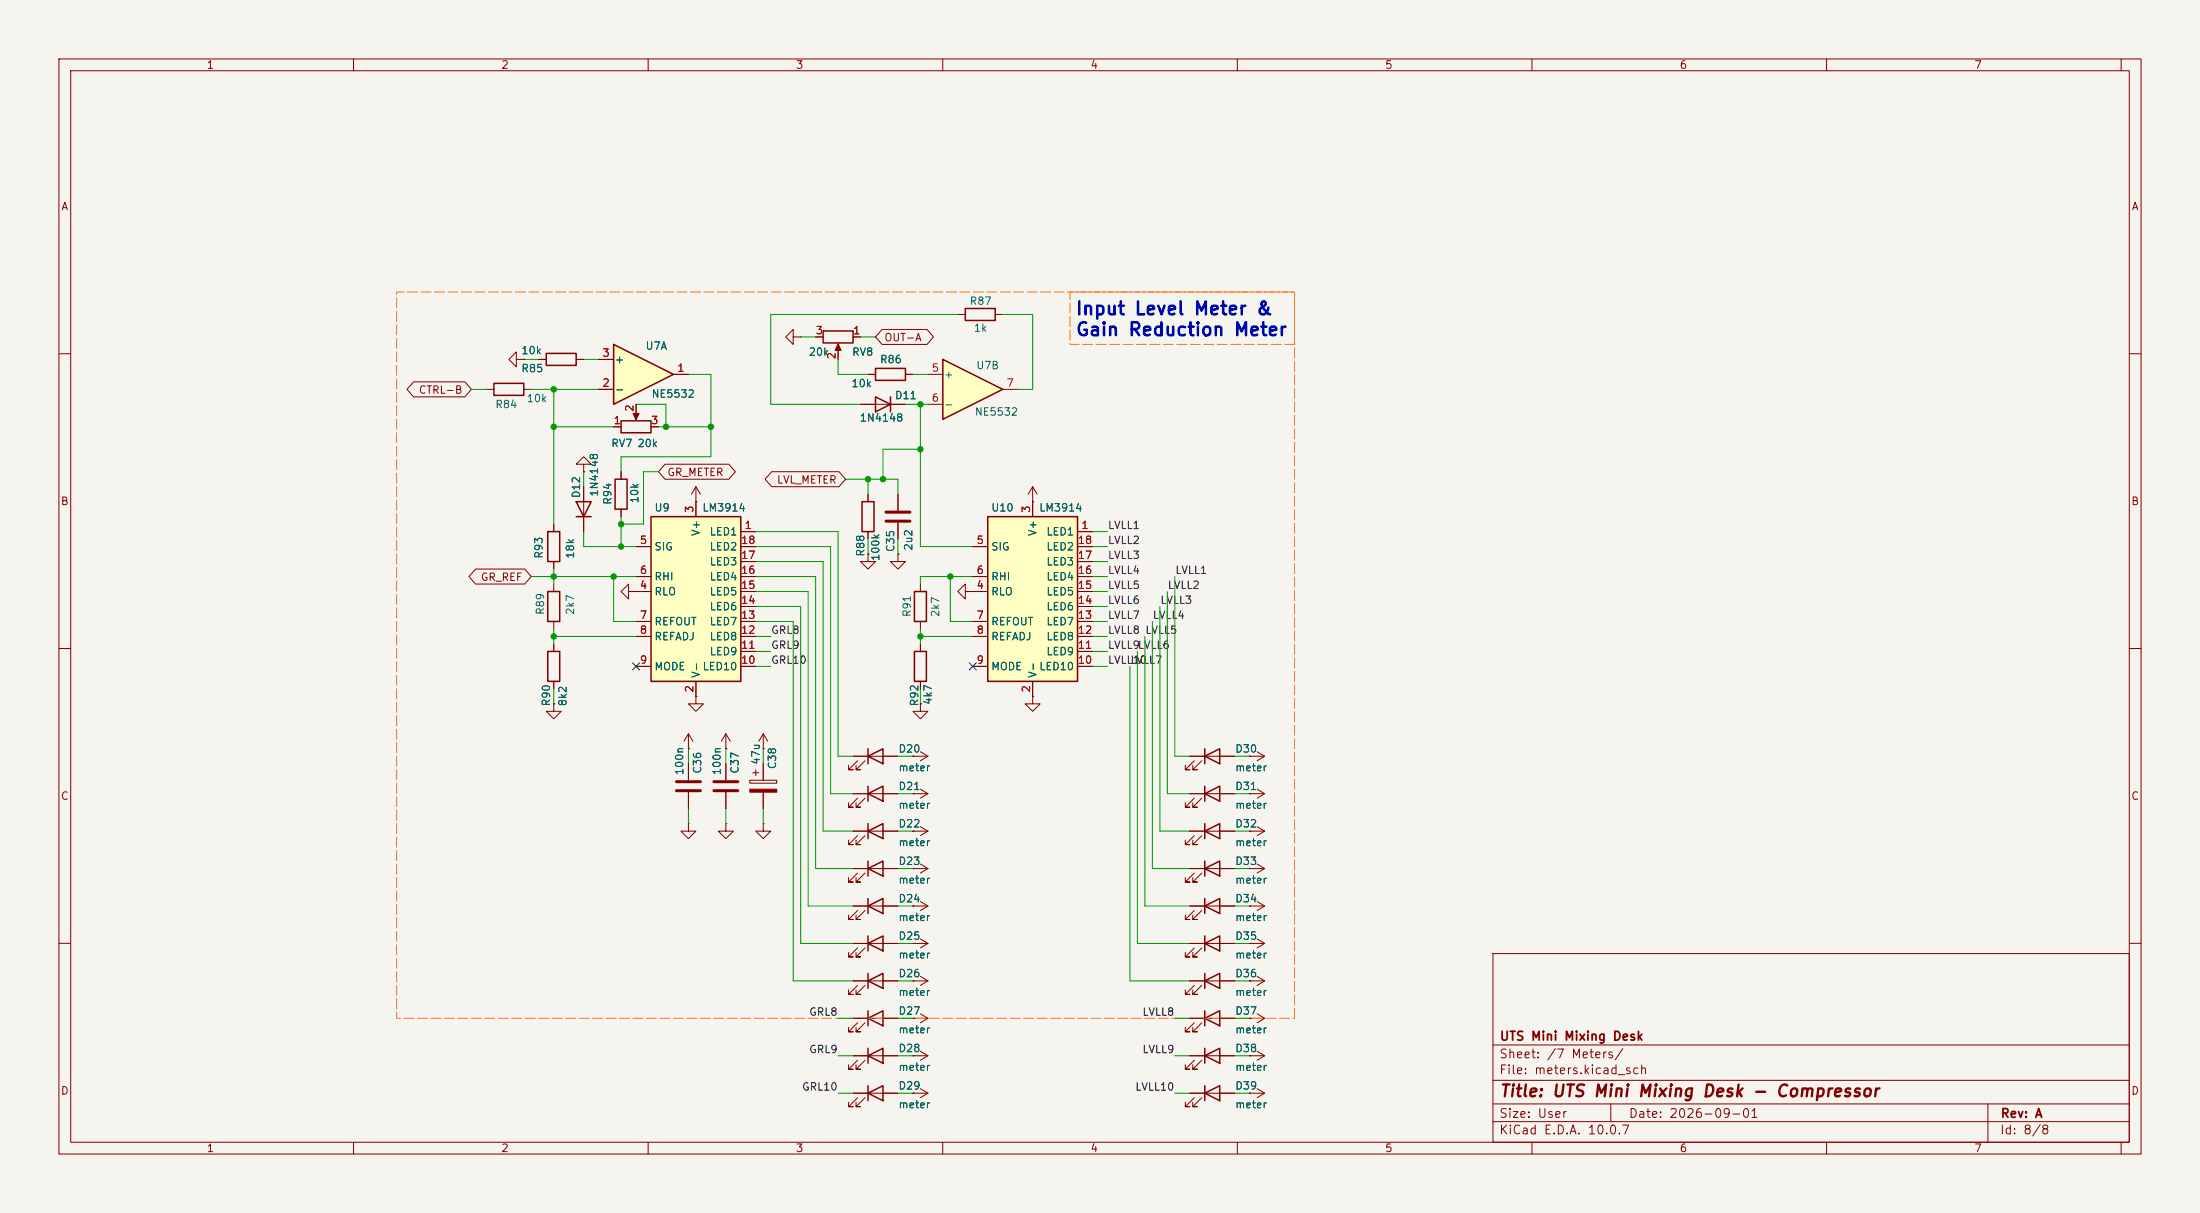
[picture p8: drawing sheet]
<svg xmlns="http://www.w3.org/2000/svg" width="373mm" height="206mm" viewBox="0 0 373 206" stroke-linecap="round" stroke-linejoin="round" font-family="sans-serif">
<path d="M0 0h373.4v205.7h-373.4z" fill="#f5f4ef" stroke="#f5f4ef" stroke-width=".17"/>
<g fill="none" stroke="#840000" stroke-width=".17">
<path d="M10 10h353.4v185.7h-353.4zM12 12h349.4v181.7h-349.4zM60 10v2M110 10v2M160 10v2M210 10v2M260 10v2M310 10v2M360 10v2M10 60h2M361.4 60h2M10 110h2"/>
<path d="M361.4 110h2M201.9 128.3h7.6M202.7 129l-1.5 1.6h.7h-.7v-.8M204 129l-1.6 1.6h.8h-.8v-.8M212.1 134.6h.1M212.1 128.3h.1M212.1 134.6h2.5M212.1 128.3h2.5M213.4 133.9l1.2 .7M213.4 127.5l1.2 .8M214.6 134.6l-1.2 .8M214.6 128.3l-1.2 .7"/>
<path d="M144.8 153.7h7.6M145.5 154.4l-1.5 1.6h.8h-.8v-.8M146.8 154.4l-1.5 1.6h.7h-.7v-.8M154.9 153.7h.1M154.9 153.7h2.6M156.2 159.3l1.3 .7M156.2 152.9l1.3 .8M157.5 153.7l-1.3 .7M201.9 147.3h7.6M201.9 153.7h7.6M201.9 141h7.6M202.7 154.4l-1.5 1.6h.7h-.7v-.8"/>
<path d="M202.7 141.7l-1.5 1.6h.7h-.7v-.8M202.7 148.1l-1.5 1.5h.7h-.7v-.8M204 154.4l-1.6 1.6h.8h-.8v-.8M204 141.7l-1.6 1.6h.8h-.8v-.8M204 148.1l-1.6 1.5h.8h-.8v-.8M212.1 147.3h.1M212.1 141h.1M212.1 153.7h.1M212.1 147.3h2.5M212.1 153.7h2.5M212.1 141h2.5M213.4 146.6l1.2 .7"/>
<path d="M213.4 159.3l1.2 .7M213.4 140.2l1.2 .8M213.4 152.9l1.2 .8M214.6 147.3l-1.2 .8M214.6 141l-1.2 .7M214.6 153.7l-1.2 .7M10 160h2M144.8 160h7.6M144.8 166.4h7.6M144.8 172.7h7.6M145.5 167.1l-1.5 1.6h.8h-.8v-.8M145.5 160.8l-1.5 1.5h.8h-.8v-.8"/>
<path d="M145.5 173.5l-1.5 1.5h.8h-.8v-.8M146.8 167.1l-1.5 1.6h.7h-.7v-.8M146.8 160.8l-1.5 1.5h.7h-.7v-.8M146.8 173.5l-1.5 1.5h.7h-.7v-.8M154.9 166.4h.1M154.9 160h.1M154.9 160h2.6M154.9 166.4h2.6M156.2 165.6l1.3 .8M157.5 166.4l-1.3 .7M157.5 160l-1.3 .8M201.9 160h7.6"/>
<path d="M202.7 160.8l-1.5 1.5h.7h-.7v-.8M204 160.8l-1.6 1.5h.8h-.8v-.8M212.1 160h.1M212.1 160h2.5M214.6 160l-1.2 .8M253.4 161.7h108v32h-108zM253.4 177.2h108M361.4 160h2M60 193.7v2M110 193.7v2M160 193.7v2M201.9 185.4h7.6"/>
<path d="M202.7 186.2l-1.5 1.5h.7h-.7v-.8M204 186.2l-1.6 1.5h.8h-.8v-.8M210 193.7v2M212.1 185.4h.1M212.1 185.4h2.5M213.4 184.7l1.2 .7M214.6 185.4l-1.2 .8M253.4 190.2h108M253.4 187.2h108M253.4 183.2h108M260 193.7v2M273.4 187.2v3"/>
<path d="M310 193.7v2M337.4 187.2v6.5M360 193.7v2"/>
</g>
<g fill="none" stroke="#840000" stroke-width=".25">
<path d="M204.5 128.3l2.5-1.3v2.5zM204.5 127v2.5M204.5 139.7v2.5M147.3 153.7l2.6-1.3v2.5zM147.3 152.4v2.5M147.3 158.8v2.5M204.5 153.7l2.5-1.3v2.5zM204.5 141l2.5-1.3v2.5zM204.5 147.3l2.5-1.2v2.5zM204.5 146.1v2.5M204.5 152.4v2.5M204.5 158.8v2.5"/>
<path d="M147.3 166.4l2.6-1.3v2.5zM147.3 160l2.6-1.2v2.5zM147.3 172.7l2.6-1.2v2.5zM147.3 165.1v2.5M147.3 171.5v2.5M204.5 160l2.5-1.2v2.5zM204.5 185.4l2.5-1.2v2.5zM204.5 184.2v2.5"/>
</g>
<path d="M167.6 87.6h15.3v28h-15.3z" fill="#ffffc2"/>
<path d="M163.8 52.3h5.1v2.1h-5.1zM167.6 87.6h15.3v28h-15.3z" fill="none" stroke="#840000" stroke-width=".25"/>
<g fill="none" stroke="#840000" stroke-width=".17">
<path d="M162.6 53.3h1.2M168.9 53.3h1.3M165.1 92.7h2.5M165.1 97.8h2.5M175.3 85.1h.1M175.3 82.6v5M175.3 82.6l-.8 1.2M175.3 82.6l.7 1.2M182.9 90.2h2.5M182.9 92.7h2.5M182.9 97.8h2.5M182.9 95.3h2.5"/>
<path d="M165.1 100.3h2.5M165.1 105.4h2.5M165.1 108h2.5M165.1 113h2.5M175.3 118.1v1.3h1.2l-1.2 1.3-1.3-1.3h1.3M175.3 118.1h.1M175.3 115.6v2.5M182.9 100.3h2.5M182.9 105.4h2.5M182.9 108h2.5M182.9 113h2.5M182.9 110.5h2.5"/>
<path d="M182.9 102.9h2.5"/>
</g>
<path d="M160 61l10.2 5-10.2 5.1z" fill="#ffffc2"/>
<g fill="none" stroke="#840000" stroke-width=".25">
<path d="M139.7 56.1h5.1v2.1h-5.1zM83.8 65h5.1v2.1h-5.1zM105.4 71.4h5.1v2h-5.1zM148.6 62.5h5.1v2h-5.1zM148.6 67.3l2.5 1.3-2.5 1.3zM151.1 67.3v2.6M160 61l10.2 5-10.2 5.1zM146.3 85.1h2v5.1h-2zM155.2 100.3h2v5.1h-2zM155.2 110.5h2v5.1h-2zM147.3 134.6l2.6-1.2v2.5zM147.3 128.3l2.6-1.3v2.5z"/>
<path d="M147.3 127v2.5M147.3 133.4v2.5M147.3 139.7v2.5M204.5 134.6l2.5-1.2v2.5zM204.5 133.4v2.5M147.3 147.3l2.6-1.2v2.5zM147.3 141l2.6-1.3v2.5zM147.3 146.1v2.5M147.3 179.1l2.6-1.3v2.5zM147.3 177.8v2.5M204.5 172.7l2.5-1.2v2.5zM204.5 171.5v2.5"/>
<path d="M147.3 185.4l2.6-1.2v2.5zM147.3 184.2v2.5"/>
</g>
<g fill="none" stroke="#840000" stroke-width=".17">
<path d="M134.6 57.2v-1.3l-1.3 1.3 1.3 1.2v-1.2h1.3M135.9 57.2h.1M138.4 57.2h1.3M142.2 58.7v2.3M144.8 57.2h1.2M82.5 66h1.3M87.6 61v1.2l-1.2-1.2 1.2-1.3v1.3h1.3M88.9 61h.1M88.9 66h1.3M104.1 72.4h1.3M107.9 68.6v2.3M110.5 72.4h1.3"/>
<path d="M146 68.6h7.7M147.3 63.5h1.3M153.7 63.5h1.2M157.5 63.5h2.5M157.5 68.6h2.5M170.2 66h2.5M147.3 94v1.3h1.3l-1.3 1.2-1.3-1.2h1.3M147.3 94h.1M147.3 83.8v1.3M147.3 90.2v1.2M152.4 94v1.3h1.3l-1.3 1.2-1.3-1.2h1.3M152.4 94h.1"/>
<path d="M152.4 83.8v2.8M152.4 88.6v2.8M156.2 99.1v1.2M118.1 118.1v1.3h1.3l-1.3 1.3-1.3-1.3h1.3M118.1 118.1h.1M156.2 119.4v1.3h1.3l-1.3 1.2-1.3-1.2h1.3M156.2 119.4h.1M156.2 105.4v1.3M156.2 109.2v1.3M156.2 115.6v1.2M144.8 134.6h7.6M144.8 128.3h7.6"/>
<path d="M145.5 135.4l-1.5 1.5h.8h-.8v-.8M145.5 129l-1.5 1.6h.8h-.8v-.8M146.8 135.4l-1.5 1.5h.7h-.7v-.8M146.8 129l-1.5 1.6h.7h-.7v-.8M154.9 128.3h.1M154.9 134.6h.1M154.9 134.6h2.6M154.9 128.3h2.6M156.2 127.5l1.3 .8M156.2 133.9l1.3 .7M157.5 128.3l-1.3 .7M157.5 134.6l-1.3 .8"/>
<path d="M201.9 134.6h7.6M202.7 135.4l-1.5 1.5h.7h-.7v-.8M204 135.4l-1.6 1.5h.8h-.8v-.8M144.8 147.3h7.6M144.8 141h7.6M145.5 148.1l-1.5 1.5h.8h-.8v-.8M145.5 141.7l-1.5 1.6h.8h-.8v-.8M146.8 148.1l-1.5 1.5h.7h-.7v-.8M146.8 141.7l-1.5 1.6h.7h-.7v-.8M154.9 141h.1M154.9 147.3h.1M154.9 147.3h2.6"/>
<path d="M154.9 141h2.6M156.2 140.2l1.3 .8M156.2 146.6l1.3 .7M157.5 141l-1.3 .7M157.5 147.3l-1.3 .8M144.8 179.1h7.6M145.5 179.8l-1.5 1.6h.8h-.8v-.8M146.8 179.8l-1.5 1.6h.7h-.7v-.8M154.9 179.1h.1M154.9 172.7h.1M154.9 179.1h2.6M154.9 172.7h2.6"/>
<path d="M156.2 178.3l1.3 .8M156.2 172l1.3 .7M157.5 179.1l-1.3 .7M157.5 172.7l-1.3 .8M201.9 172.7h7.6M202.7 173.5l-1.5 1.5h.7h-.7v-.8M204 173.5l-1.6 1.5h.8h-.8v-.8M212.1 179.1h.1M212.1 179.1h2.5M213.4 178.3l1.2 .8M214.6 179.1l-1.2 .7M144.8 185.4h7.6"/>
<path d="M145.5 186.2l-1.5 1.5h.8h-.8v-.8M146.8 186.2l-1.5 1.5h.7h-.7v-.8M154.9 185.4h.1M154.9 185.4h2.6M156.2 184.7l1.3 .7M157.5 185.4l-1.3 .8"/>
</g>
<g fill="#840000" stroke="#840000" stroke-width=".17">
<path d="M142.2 58.3l.5 1.1h-1z"/>
<path d="M107.4 70.1h1.1l-.6 1.1z"/>
</g>
<path d="M150.4 86.9h4M150.4 88.4h4" fill="none" stroke="#840000" stroke-width=".51"/>
<path d="M104.1 58.4l10.2 5.1-10.2 5.1z" fill="#ffffc2"/>
<path d="M92.7 59.9h5.1v2.1h-5.1zM104.1 58.4l10.2 5.1-10.2 5.1zM97.8 85.1h2.5l-1.2 2.5zM97.8 87.6h2.5M104.4 81.3h2v5.1h-2z" fill="none" stroke="#840000" stroke-width=".25"/>
<g fill="none" stroke="#840000" stroke-width=".17">
<path d="M91.4 61h1.3M97.8 61h1.3M99.1 78.7h1.2l-1.2-1.2-1.3 1.2h1.3v1.3M101.6 66h2.5M101.6 61h2.5M114.3 63.5h2.5M99.1 80h.1M99.1 82.6v7.6M105.4 80v1.3M105.4 86.4v1.2M118.1 85.1h.1M118.1 82.6l-.8 1.2"/>
<path d="M118.1 82.6l.8 1.2M118.1 82.6v2.5M163.8 100.3v-1.2l-1.2 1.2 1.2 1.3v-1.3h1.3M165.1 100.3h.1M116.8 127h.1M116.8 124.5l-.7 1.2M116.8 124.5l.8 1.2M116.8 124.5v2.5M123.2 127h.1M123.2 124.5l-.8 1.2M123.2 124.5l.8 1.2M123.2 124.5v2.5"/>
<path d="M129.5 127h.1M129.5 124.5l-.7 1.2M129.5 124.5l.8 1.2M129.5 124.5v2.5"/>
</g>
<path d="M110.5 87.6h15.2v28h-15.2z" fill="#ffffc2"/>
<path d="M93 90.2h2v5.1h-2zM110.5 87.6h15.2v28h-15.2zM93 110.5h2v5.1h-2zM93 100.3h2v5.1h-2zM204.5 166.4l2.5-1.3v2.5zM204.5 179.1l2.5-1.3v2.5zM204.5 165.1v2.5M204.5 177.8v2.5" fill="none" stroke="#840000" stroke-width=".25"/>
<g fill="none" stroke="#840000" stroke-width=".17">
<path d="M138.4 57.2h1.3M142.2 59.7v1.3M144.8 57.2h1.2M149.7 55.9h7.6l1.1 1.3-1.1 1.2h-7.6l-1.1-1.2zM70.2 64.8h8.7l1.1 1.2-1.1 1.3h-8.7l-1.1-1.3zM88.9 61h.1M91.4 61h1.3M97.8 61h1.3M101.6 66h2.5M101.6 61h2.5M104.1 72.4h1.3M107.9 68.6v1.3"/>
<path d="M110.5 72.4h1.3M112.9 78.7h10.8l1.1 1.3-1.1 1.3h-10.8l-1.1-1.3zM114.3 63.5h2.5M146 68.6h2.6M147.3 63.5h1.3M151.1 68.6h2.6M153.7 63.5h1.2M80.7 96.5h8.4l1.1 1.3-1.1 1.3h-8.4l-1.1-1.3zM94 88.9v1.3M94 95.3v1.2M94 99.1v1.2M99.1 80h.1"/>
<path d="M99.1 82.6v2.5M99.1 87.6v2.6M105.4 80v1.3M105.4 86.4v1.2M107.9 92.7h2.6M107.9 97.8h2.6M118.1 85.1h.1M118.1 85.1v2.5M125.7 90.2h2.6M125.7 92.7h2.6M125.7 97.8h2.6M125.7 95.3h2.6"/>
<path d="M131 80h11.4l1.1 1.3-1.1 1.3h-11.4l-1.1-1.3zM147.3 94h.1M147.3 83.8v1.3M147.3 90.2v1.2M152.4 94h.1M152.4 83.8v2.8M152.4 88.6v2.8M165.1 92.7h2.5M165.1 97.8h2.5M175.3 85.1h.1M175.3 85.1v2.5M182.9 90.2h2.5"/>
<path d="M182.9 92.7h2.5M182.9 97.8h2.5M182.9 95.3h2.5M94 119.4v1.3h1.2l-1.2 1.2-1.3-1.2h1.3M94 119.4h.1M94 105.4v1.3M94 109.2v1.3M94 115.6v1.2M106.7 100.3v-1.2l-1.3 1.2 1.3 1.3v-1.3h1.2M107.9 100.3h.1M107.9 100.3h2.6M107.9 105.4h2.6"/>
<path d="M107.9 108h2.6M107.9 113h2.6M118.1 118.1h.1M118.1 115.6v2.5M125.7 100.3h2.6M125.7 105.4h2.6M125.7 108h2.6M125.7 113h2.6M125.7 110.5h2.6M125.7 102.9h2.6M156.2 119.4h.1M156.2 109.2v1.3"/>
<path d="M156.2 115.6v1.2M165.1 100.3h.1M165.1 100.3h2.5M165.1 105.4h2.5M165.1 108h2.5M165.1 113h2.5M175.3 118.1h.1M175.3 115.6v2.5M182.9 100.3h2.5M182.9 105.4h2.5M182.9 108h2.5M182.9 113h2.5"/>
<path d="M182.9 110.5h2.5M182.9 102.9h2.5M116.8 139.7v1.3h1.3l-1.3 1.2-1.2-1.2h1.2M116.8 139.7h.1M116.8 127h.1M116.8 129.5v2.8M116.8 134.4v2.8M123.2 139.7v1.3h1.3l-1.3 1.2-1.3-1.2h1.3M123.2 139.7h.1M123.2 127h.1M123.2 129.5v2.8M123.2 134.4v2.8"/>
<path d="M127.3 132.3h4.5v.5h-4.5zM127.8 131.1h1M128.3 130.6v1M129.5 139.7v1.3h1.3l-1.3 1.2-1.2-1.2h1.2M129.5 139.7h.1M129.5 127h.1M129.5 129.5v2.8M129.5 134.4v2.8M144.8 134.6h2.5M144.8 128.3h2.5M149.9 134.6h2.5M149.9 128.3h2.5"/>
<path d="M154.9 128.3h.1M154.9 134.6h.1M201.9 134.6h2.6M201.9 128.3h2.6M207 134.6h2.5M207 128.3h2.5M212.1 134.6h.1M212.1 128.3h.1M144.8 147.3h2.5M144.8 141h2.5M144.8 153.7h2.5M149.9 147.3h2.5"/>
<path d="M149.9 141h2.5M149.9 153.7h2.5M154.9 141h.1M154.9 147.3h.1M154.9 153.7h.1M201.9 147.3h2.6M201.9 141h2.6M201.9 153.7h2.6M207 147.3h2.5M207 141h2.5M207 153.7h2.5M212.1 141h.1"/>
<path d="M212.1 147.3h.1M212.1 153.7h.1M144.8 172.7h2.5M144.8 166.4h2.5M144.8 179.1h2.5M144.8 160h2.5M149.9 172.7h2.5M149.9 166.4h2.5M149.9 179.1h2.5M149.9 160h2.5M154.9 179.1h.1M154.9 172.7h.1"/>
<path d="M154.9 166.4h.1M154.9 160h.1M201.9 172.7h2.6M201.9 166.4h7.6M201.9 179.1h7.6M201.9 160h2.6M202.7 167.1l-1.5 1.6h.7h-.7v-.8M202.7 179.8l-1.5 1.6h.7h-.7v-.8M204 167.1l-1.6 1.6h.8h-.8v-.8M204 179.8l-1.6 1.6h.8h-.8v-.8M207 172.7h2.5M207 160h2.5"/>
<path d="M212.1 172.7h.1M212.1 166.4h.1M212.1 160h.1M212.1 179.1h.1M212.1 172.7h2.5M212.1 166.4h2.5M213.4 172l1.2 .7M213.4 165.6l1.2 .8M214.6 172.7l-1.2 .8M214.6 166.4l-1.2 .7M144.8 185.4h2.5M149.9 185.4h2.5"/>
<path d="M154.9 185.4h.1M201.9 185.4h2.6M207 185.4h2.5M212.1 185.4h.1"/>
</g>
<path d="M114.8 132.6h4.1M114.8 134.1h4.1M121.2 132.6h4M121.2 134.1h4" fill="none" stroke="#840000" stroke-width=".51"/>
<path d="M127.3 133.9h4.5v.5h-4.5z" fill="#840000" stroke="#840000" stroke-width=".17"/>
<path d="M219.7 58.4h-38.1v-8.9h38.1v8.9M219.7 172.7v-123.2h-152.4v123.2h152.4" fill="none" stroke="#f70" stroke-width=".17" stroke-dasharray="1.7 .6"/>
<g fill="none" stroke="#009600" stroke-width=".17">
<path d="M135.9 57.2h2.5M146 57.2h2.6M162.6 53.3h-31.8v15.3h15.2M170.2 53.3h5.1v12.7h-2.6M80 66h2.5M88.9 61h2.5M90.2 66h11.4M94 72.4h10.1M94 66v22.9M99.1 61h2.5M107.9 68.6h5.1v3.8M111.8 72.4h8.8"/>
<path d="M116.8 63.5h3.8v14h-15.2v2.5M142.2 61v2.5h5.1M153.7 68.6h3.8M154.9 63.5h2.6M156.2 68.6v24.1h8.9M156.2 76.2h-6.3v5.1M90.2 97.8h17.7M94 96.5v2.6M99.1 90.2v2.5h8.8M99.1 80v2.6M104.1 97.8v7.6h3.8M105.4 87.6v5.1"/>
<path d="M111.8 80h-2.6v8.9h-3.8M128.3 97.8h10.1v49.5h6.4M128.3 92.7h12.7v41.9h3.8M128.3 95.3h11.4v45.7h5.1M128.3 90.2h13.9v38.1h2.6M143.5 81.3h8.9v2.5M147.3 81.3v2.5M147.3 91.4v2.6M152.4 91.4v2.6M161.3 97.8v7.6h3.8M165.1 97.8h-8.9v1.3M185.4 97.8h2.6"/>
<path d="M185.4 92.7h2.6M185.4 95.3h2.6M185.4 90.2h2.6M199.4 97.8v30.5h2.5M94 108h13.9M94 106.7v2.5M94 116.8v2.6M128.3 102.9h7.6v57.1h8.9M128.3 108h2.5M128.3 110.5h2.5M128.3 105.4h6.3v61h10.2M128.3 113h2.5"/>
<path d="M128.3 100.3h8.9v53.4h7.6M156.2 106.7v2.5M156.2 116.8v2.6M156.2 108h8.9M185.4 102.9h2.6M185.4 108h2.6M185.4 110.5h2.6M185.4 105.4h2.6M185.4 113h2.6M185.4 100.3h2.6M191.8 113v53.4h10.1M193 110.5v49.5h8.9"/>
<path d="M194.3 108v45.7h7.6M195.6 105.4v41.9h6.3M196.8 102.9v38.1h5.1M198.1 100.3v34.3h3.8M116.8 127v2.5M116.8 137.2v2.5M123.2 127v2.5M123.2 137.2v2.5M129.5 127v2.5M129.5 137.2v2.5M152.4 134.6h2.5M152.4 128.3h2.5"/>
<path d="M209.5 134.6h2.6M209.5 128.3h2.6M152.4 147.3h2.5M152.4 141h2.5M152.4 153.7h2.5M209.5 147.3h2.6M209.5 141h2.6M209.5 153.7h2.6M142.2 179.1h2.6M142.2 172.7h2.6M152.4 179.1h2.5M152.4 172.7h2.5"/>
<path d="M152.4 166.4h2.5M152.4 160h2.5M199.4 179.1h2.5M199.4 172.7h2.5M209.5 179.1h2.6M209.5 172.7h2.6M209.5 166.4h2.6M209.5 160h2.6M142.2 185.4h2.6M152.4 185.4h2.5M199.4 185.4h2.5M209.5 185.4h2.6"/>
</g>
<path d="M107.3 112.4l1.3 1.2M108.6 112.4l-1.3 1.2M164.5 112.4l1.2 1.2M165.7 112.4l-1.2 1.2" fill="none" stroke="#000084" stroke-width=".17"/>
<g fill="#009600" stroke="#009600" stroke-width=".17">
<circle cx="105.4" cy="88.9" r=".46"/>
<circle cx="105.4" cy="92.7" r=".46"/>
<circle cx="120.6" cy="72.4" r=".46"/>
<circle cx="94" cy="66" r=".46"/>
<circle cx="113" cy="72.4" r=".46"/>
<circle cx="149.9" cy="81.3" r=".46"/>
<circle cx="147.3" cy="81.3" r=".46"/>
<circle cx="94" cy="72.4" r=".46"/>
<circle cx="104.1" cy="97.8" r=".46"/>
<circle cx="94" cy="97.8" r=".46"/>
<circle cx="94" cy="108" r=".46"/>
<circle cx="156.2" cy="68.6" r=".46"/>
<circle cx="161.3" cy="97.8" r=".46"/>
<circle cx="156.2" cy="76.2" r=".46"/>
<circle cx="156.2" cy="108" r=".46"/>
</g>
<g font-size="2.2" fill="#0000c2">
<text x="182.4" y="54">Input Level Meter &amp;</text>
<text x="182.4" y="57.5">Gain Reduction Meter</text>
</g>
<text font-size="2" fill="#840000" x="254.4" y="186.5">Title: UTS Mini Mixing Desk - Compressor</text>
<g font-size="1.5" fill="#840000">
<text x="254.3" y="179.9">Sheet: /7 Meters/</text>
<text x="254.4" y="176.9">UTS Mini Mixing Desk</text>
<text x="254.3" y="182.6">File: meters.kicad_sch</text>
<text x="254.3" y="190">Size: User</text>
<text x="276.3" y="190">Date: 2026-09-01</text>
<text x="339.4" y="190">Rev: A</text>
<text x="254.3" y="192.8">KiCad E.D.A. 10.0.7</text>
<text x="339.3" y="192.8">Id: 8/8</text>
</g>
<g font-size="1.3" fill="#840000">
<text x="35" y="12">1</text>
<text x="85" y="12">2</text>
<text x="135" y="12">3</text>
<text x="185" y="12">4</text>
<text x="235" y="12">5</text>
<text x="285" y="12">6</text>
<text x="335" y="12">7</text>
<text x="10.3" y="36">A</text>
<text x="361.7" y="36">A</text>
<text x="150" y="58.2">OUT-A</text>
<text x="71" y="67.1">CTRL-B</text>
<text x="113.2" y="81.1">GR_METER</text>
<text x="131.8" y="82.3">LVL_METER</text>
<text x="10.2" y="86">B</text>
<text x="361.6" y="86">B</text>
<text x="81.5" y="98.8">GR_REF</text>
<text x="10.2" y="136">C</text>
<text x="361.6" y="136">C</text>
<text x="10.2" y="186">D</text>
<text x="361.6" y="186">D</text>
<text x="35" y="195.7">1</text>
<text x="85" y="195.7">2</text>
<text x="135" y="195.7">3</text>
<text x="185" y="195.7">4</text>
<text x="235" y="195.7">5</text>
<text x="285" y="195.7">6</text>
<text x="335" y="195.7">7</text>
</g>
<g font-size="1.3" fill="#006464">
<text x="164.5" y="52">R87</text>
<text x="109.5" y="59.6">U7A</text>
<text x="165.2" y="56.6">1k</text>
<text x="88.4" y="63.4">R85</text>
<text x="88.4" y="60.4">10k</text>
<text x="104.2" y="61.9">+</text>
<text x="137.1" y="60.7">20k</text>
<text x="144.4" y="66">10k</text>
<text x="144.5" y="60.7">RV8</text>
<text x="149.2" y="61.9">R86</text>
<text x="160.1" y="64.5">+</text>
<text x="165.6" y="62.9">U7B</text>
<text x="84" y="69.5">R84</text>
<text x="89.3" y="68.5">10k</text>
<text x="104.2" y="67">-</text>
<text x="110.5" y="67.8">NE5532</text>
<text x="145.8" y="71.8">1N4148</text>
<text x="151.8" y="68">D11</text>
<text x="160.1" y="69.5">-</text>
<text x="165.3" y="70.8">NE5532</text>
<text x="103.6" y="76.1">RV7</text>
<text x="108.1" y="76.1">20k</text>
<text x="98.8" y="84.6" transform="rotate(-90 98.8 84.6)">D12</text>
<text x="101.8" y="84.3" transform="rotate(-90 101.8 84.3)">1N4148</text>
<text x="104.1" y="85.7" transform="rotate(-90 104.1 85.7)">R94</text>
<text x="108.7" y="85.5" transform="rotate(-90 108.7 85.5)">10k</text>
<text x="111" y="87.1">U9</text>
<text x="119.1" y="87.1">LM3914</text>
<text x="168.1" y="87.1">U10</text>
<text x="176.3" y="87.1">LM3914</text>
<text x="92.4" y="94.9" transform="rotate(-90 92.4 94.9)">R93</text>
<text x="97.7" y="94.9" transform="rotate(-90 97.7 94.9)">18k</text>
<text x="111" y="93.7">SIG</text>
<text x="119.1" y="91" transform="rotate(-90 119.1 91)">V+</text>
<text x="120.3" y="91.1">LED1</text>
<text x="120.3" y="93.7">LED2</text>
<text x="147" y="94.5" transform="rotate(-90 147 94.5)">R88</text>
<text x="149.6" y="95.3" transform="rotate(-90 149.6 95.3)">100k</text>
<text x="152.1" y="93.7" transform="rotate(-90 152.1 93.7)">C35</text>
<text x="155.1" y="93.5" transform="rotate(-90 155.1 93.5)">2u2</text>
<text x="168.1" y="93.7">SIG</text>
<text x="176.2" y="91" transform="rotate(-90 176.2 91)">V+</text>
<text x="177.5" y="91.1">LED1</text>
<text x="177.5" y="93.7">LED2</text>
<text x="111" y="101.3">RLO</text>
<text x="111" y="98.8">RHI</text>
<text x="120.3" y="101.3">LED5</text>
<text x="120.3" y="98.8">LED4</text>
<text x="120.3" y="96.2">LED3</text>
<text x="168.1" y="101.3">RLO</text>
<text x="168.1" y="98.8">RHI</text>
<text x="177.5" y="101.3">LED5</text>
<text x="177.5" y="98.8">LED4</text>
<text x="177.5" y="96.2">LED3</text>
<text x="92.7" y="104.4" transform="rotate(-90 92.7 104.4)">R89</text>
<text x="97.7" y="104.4" transform="rotate(-90 97.7 104.4)">2k7</text>
<text x="111" y="106.4">REFOUT</text>
<text x="120.3" y="106.4">LED7</text>
<text x="120.3" y="103.8">LED6</text>
<text x="154.9" y="104.8" transform="rotate(-90 154.9 104.8)">R91</text>
<text x="159.7" y="104.8" transform="rotate(-90 159.7 104.8)">2k7</text>
<text x="168.1" y="106.4">REFOUT</text>
<text x="177.5" y="106.4">LED7</text>
<text x="177.5" y="103.8">LED6</text>
<text x="111" y="108.9">REFADJ</text>
<text x="111" y="114">MODE</text>
<text x="119.1" y="114">LED10</text>
<text x="120.3" y="111.5">LED9</text>
<text x="120.3" y="108.9">LED8</text>
<text x="168.1" y="108.9">REFADJ</text>
<text x="168.1" y="114">MODE</text>
<text x="176.3" y="114">LED10</text>
<text x="177.5" y="111.5">LED9</text>
<text x="177.5" y="108.9">LED8</text>
<text x="93.7" y="119.9" transform="rotate(-90 93.7 119.9)">R90</text>
<text x="96.5" y="119.9" transform="rotate(-90 96.5 119.9)">8k2</text>
<text x="119.1" y="115.1" transform="rotate(-90 119.1 115.1)">V-</text>
<text x="156.2" y="119.9" transform="rotate(-90 156.2 119.9)">R92</text>
<text x="158.4" y="119.6" transform="rotate(-90 158.4 119.6)">4k7</text>
<text x="176.2" y="115.1" transform="rotate(-90 176.2 115.1)">V-</text>
<text x="116.3" y="131.6" transform="rotate(-90 116.3 131.6)">100n</text>
<text x="119.3" y="131.3" transform="rotate(-90 119.3 131.3)">C36</text>
<text x="122.6" y="131.6" transform="rotate(-90 122.6 131.6)">100n</text>
<text x="125.7" y="131.3" transform="rotate(-90 125.7 131.3)">C37</text>
<text x="129.2" y="129.8" transform="rotate(-90 129.2 129.8)">47u</text>
<text x="132" y="130.6" transform="rotate(-90 132 130.6)">C38</text>
<text x="152.4" y="128">D20</text>
<text x="152.4" y="131.1">meter</text>
<text x="209.5" y="128">D30</text>
<text x="209.5" y="131.1">meter</text>
<text x="152.4" y="134.3">D21</text>
<text x="152.4" y="137.5">meter</text>
<text x="209.5" y="134.3">D31</text>
<text x="209.5" y="137.5">meter</text>
<text x="152.4" y="140.7">D22</text>
<text x="152.4" y="143.8">meter</text>
<text x="209.5" y="140.7">D32</text>
<text x="209.5" y="143.8">meter</text>
<text x="152.4" y="147">D23</text>
<text x="209.5" y="147">D33</text>
<text x="152.4" y="153.4">D24</text>
<text x="152.4" y="150.2">meter</text>
<text x="209.5" y="153.4">D34</text>
<text x="209.5" y="150.2">meter</text>
<text x="152.4" y="159.7">D25</text>
<text x="152.4" y="156.5">meter</text>
<text x="209.5" y="156.5">meter</text>
<text x="209.5" y="159.7">D35</text>
<text x="152.4" y="166.1">D26</text>
<text x="152.4" y="162.9">meter</text>
<text x="209.5" y="162.9">meter</text>
<text x="209.5" y="166.1">D36</text>
<text x="152.4" y="169.2">meter</text>
<text x="152.4" y="172.4">D27</text>
<text x="209.5" y="172.4">D37</text>
<text x="209.5" y="169.2">meter</text>
<text x="152.4" y="175.6">meter</text>
<text x="152.4" y="178.8">D28</text>
<text x="209.5" y="175.6">meter</text>
<text x="209.5" y="178.8">D38</text>
<text x="152.4" y="181.9">meter</text>
<text x="152.4" y="185.1">D29</text>
<text x="209.5" y="185.1">D39</text>
<text x="209.5" y="181.9">meter</text>
<text x="152.4" y="188.3">meter</text>
<text x="209.5" y="188.3">meter</text>
</g>
<g font-size="1.3" fill="#a90000">
<text x="138.3" y="57">3</text>
<text x="144.7" y="57">1</text>
<text x="102.1" y="65.9">2</text>
<text x="102.1" y="60.8">3</text>
<text x="114.8" y="63.4">1</text>
<text x="142.1" y="61.1" transform="rotate(-90 142.1 61.1)">2</text>
<text x="158" y="63.4">5</text>
<text x="170.7" y="65.9">7</text>
<text x="107.8" y="69.9" transform="rotate(-90 107.8 69.9)">2</text>
<text x="158" y="68.4">6</text>
<text x="104" y="72.3">1</text>
<text x="110.4" y="72.3">3</text>
<text x="118" y="87.1" transform="rotate(-90 118 87.1)">3</text>
<text x="175.1" y="87.1" transform="rotate(-90 175.1 87.1)">3</text>
<text x="108.5" y="92.6">5</text>
<text x="125.7" y="95.1">17</text>
<text x="125.7" y="92.6">18</text>
<text x="126.3" y="90">1</text>
<text x="165.6" y="92.6">5</text>
<text x="182.8" y="95.1">17</text>
<text x="182.8" y="92.6">18</text>
<text x="183.4" y="90">1</text>
<text x="108.5" y="100.2">4</text>
<text x="108.5" y="97.7">6</text>
<text x="125.7" y="100.2">15</text>
<text x="125.7" y="97.7">16</text>
<text x="165.6" y="100.2">4</text>
<text x="165.6" y="97.7">6</text>
<text x="182.8" y="100.2">15</text>
<text x="182.8" y="97.7">16</text>
<text x="108.5" y="105.3">7</text>
<text x="108.5" y="107.8">8</text>
<text x="125.7" y="107.8">12</text>
<text x="125.7" y="105.3">13</text>
<text x="125.7" y="102.7">14</text>
<text x="165.6" y="105.3">7</text>
<text x="165.6" y="107.8">8</text>
<text x="182.8" y="107.8">12</text>
<text x="182.8" y="105.3">13</text>
<text x="182.8" y="102.7">14</text>
<text x="108.5" y="112.9">9</text>
<text x="125.7" y="112.9">10</text>
<text x="125.7" y="110.4">11</text>
<text x="165.6" y="112.9">9</text>
<text x="182.8" y="112.9">10</text>
<text x="182.8" y="110.4">11</text>
<text x="118" y="117.6" transform="rotate(-90 118 117.6)">2</text>
<text x="175.1" y="117.6" transform="rotate(-90 175.1 117.6)">2</text>
</g>
<g font-size="1.3" fill="#0f0f0f">
<text x="187.9" y="90">LVLL1</text>
<text x="187.9" y="95.1">LVLL3</text>
<text x="187.9" y="92.6">LVLL2</text>
<text x="187.9" y="100.2">LVLL5</text>
<text x="187.9" y="97.7">LVLL4</text>
<text x="198.1" y="100.2">LVLL2</text>
<text x="199.4" y="97.7">LVLL1</text>
<text x="130.8" y="107.8">GRL8</text>
<text x="187.9" y="102.7">LVLL6</text>
<text x="187.9" y="105.3">LVLL7</text>
<text x="187.9" y="107.8">LVLL8 LVLL5</text>
<text x="195.6" y="105.3">LVLL4</text>
<text x="196.8" y="102.7">LVLL3</text>
<text x="130.8" y="112.9">GRL10</text>
<text x="130.8" y="110.4">GRL9</text>
<text x="187.9" y="110.4">LVLL9LVLL6</text>
<text x="187.9" y="112.9">LVLL10</text>
<text x="191.7" y="112.9">LVLL7</text>
<text x="137.2" y="172.6">GRL8</text>
<text x="193.8" y="172.6">LVLL8</text>
<text x="137.2" y="178.9">GRL9</text>
<text x="193.8" y="178.9">LVLL9</text>
<text x="136" y="185.3">GRL10</text>
<text x="192.6" y="185.3">LVLL10</text>
</g>
</svg>
